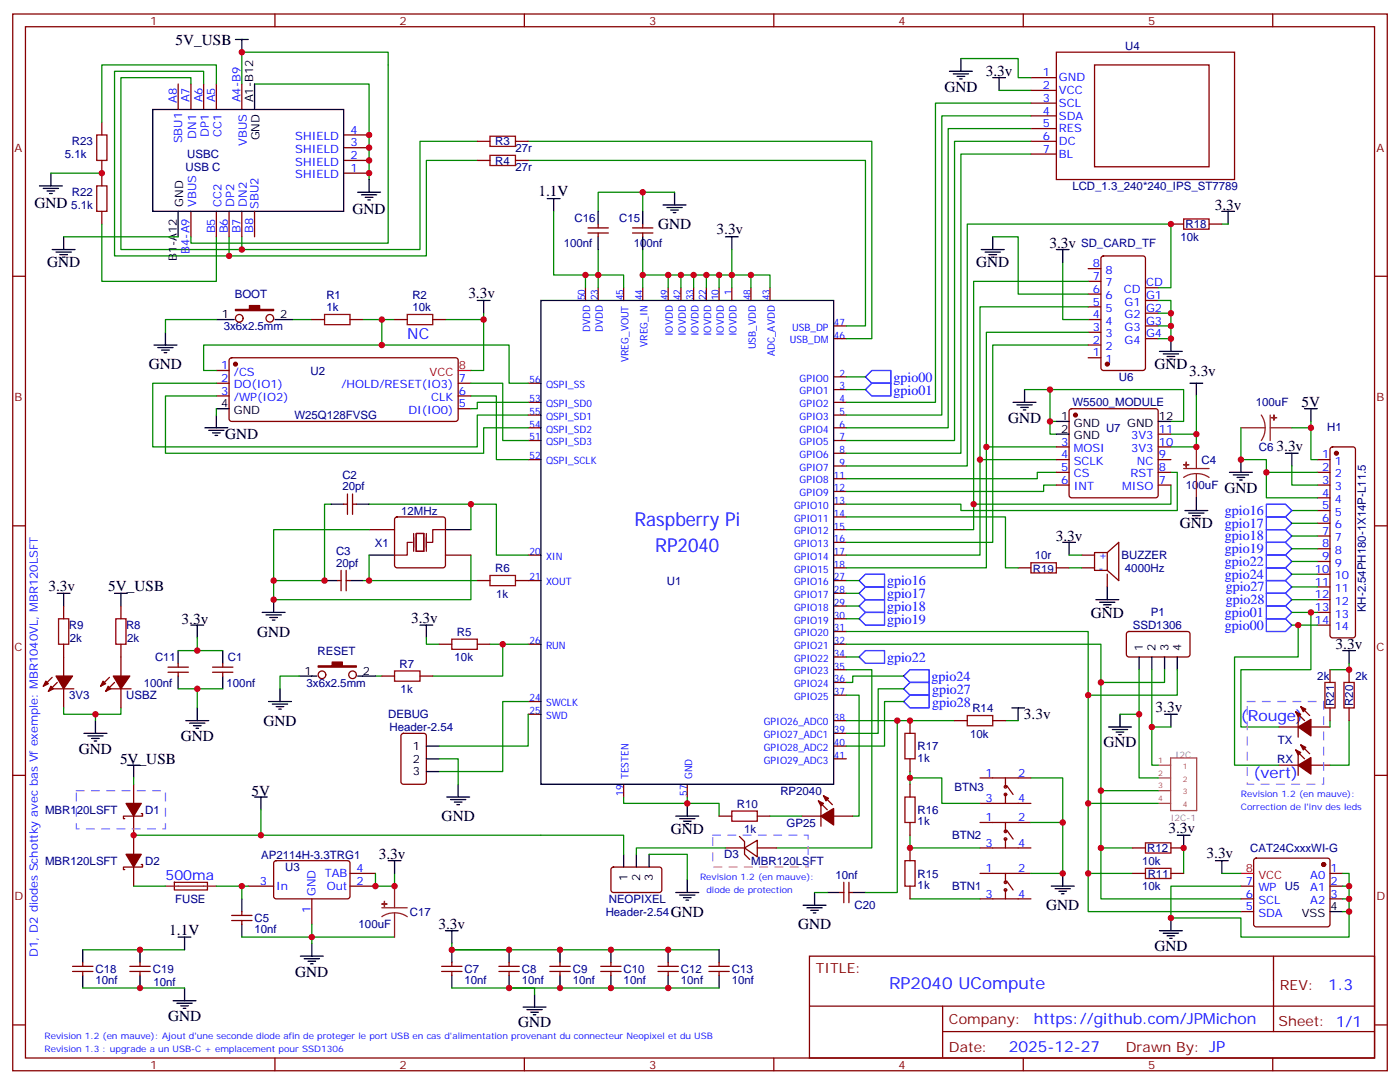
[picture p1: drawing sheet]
<svg xmlns="http://www.w3.org/2000/svg" width="388mm" height="300mm" viewBox="0 0 388 300" stroke-linecap="round" stroke-linejoin="round" font-family="sans-serif">
<g fill="none" stroke="#870000" stroke-width=".35">
<path d="M3.5 3.9h381v292.8h-381zM7.1 7.4h373.9v285.8h-373.9zM76.2 3.9v3.5M145.3 3.9v3.5M214.5 3.9v3.5M283.6 3.9v3.5M292.8 14.5h49.4v35.2h-49.4zM303.4 18h31.7v28.2h-31.7zM352.8 3.9v3.5M28.2 33.9v3.5M49.4 23.3v7M52.9 23.3v7"/>
<path d="M56.4 23.3v7M60 23.3v7M67 23.3v7M95.2 37.4h7.1M132.3 39.2h3.5M142.9 39.2h3.5M285.8 21.5h7M285.8 25h7M285.8 28.6h7M285.8 32.1h7M285.8 35.6h7M285.8 39.2h7"/>
<path d="M28.2 44.4v7.1M28.2 58.6v3.5M52.9 58.6v7M60 58.6v7M63.5 58.6v7M67 58.6v7M70.6 58.6v7M95.2 48h7.1M95.2 44.4h7.1M95.2 40.9h7.1M132.3 44.4h3.5M142.9 44.4h3.5"/>
<path d="M285.8 42.7h7M3.5 76.6h3.6M162.3 79.7v3.6M163 64.6h5.6M163 63.1h5.6M165.8 62.1v1M165.8 64.6v1M165.8 79.7v3.6M172.9 79.7v3.6M175.3 64.6h5.7M175.3 63.1h5.7M178.2 62.1v1"/>
<path d="M178.2 64.6v1M178.2 79.7v3.6M185.2 79.7v3.6M188.7 79.7v3.6M192.3 79.7v3.6M195.8 79.7v3.6M199.3 79.7v3.6M202.8 79.7v3.6M208.1 79.7v3.6M213.4 79.7v3.6M301.6 74.4h3.6M301.6 78h3.6"/>
<path d="M305.4 71.1l.5-.2h10.9l.6 .4 .1 30.7-.5 .6-11.1 .1-.7-.5v-30.6zM317.5 79.7h3.5M324.6 62.1h3.5M335.1 62.1h3.6M381 76.6h3.5M63.7 99.3l.5-.2 62.4 .1 .4 .6-.1 16.5-.6 .5-62.4-.1-.4-.6v-16.3zM86.4 88.5h3.6M97 88.5h3.5M109.4 88.5h3.5M119.9 88.5h3.6M231.1 90.3h3.5M231.1 93.8h3.5"/>
<path d="M301.6 81.5h3.6M301.6 85h3.6M301.6 88.5h3.6M301.6 92.1h3.6M301.6 95.6h3.6M301.6 99.1h3.6M317.5 90.3h3.5M317.5 93.8h3.5M317.5 86.8h3.5M317.5 83.3h3.5M60 106.2h3.5M60 102.7h3.5"/>
<path d="M60 109.7h3.5M127 106.2h3.5M127 109.7h3.5M127 113.2h3.5M146.4 118.5h3.5M146.4 106.2h3.5M146.4 115h3.5M146.4 111.5h3.5M231.1 118.5h3.5M231.1 115h3.5M231.1 111.5h3.5M231.1 107.9h3.5"/>
<path d="M231.1 104.4h3.5M296.6 113.4l.4-.2h23.3l.5 .2 .2 .5v23.3l-.2 .5-.5 .2h-23.3l-.5-.2-.2-.5v-23.3zM95.2 139.7h1.1M96.3 136.9v5.6M97.7 139.7h1.1M97.7 136.9v5.6M146.4 122.1h3.5M146.4 127.4h3.5M231.1 129.1h3.5M231.1 125.6h3.5M231.1 122.1h3.5M231.1 139.7h3.5"/>
<path d="M231.1 136.2h3.5M231.1 132.6h3.5M292.8 127.4h3.5M292.8 123.8h3.5M292.8 130.9h3.5M292.8 134.4h3.5M321 127.4h3.6M321 123.8h3.6M321 130.9h3.6M321 134.4h3.6M321 120.3h3.6M365.1 127.4h3.6"/>
<path d="M365.1 130.9h3.6M365.1 134.4h3.6M365.1 137.9h3.6M368.9 124l.5-.2h5.6l.5 .2 .2 .5v51.5l-.2 .5-.5 .2h-5.6l-.5-.2-.2-.5v-51.5zM3.5 145.7h3.6M94.5 158v5.7M96 158v5.7M102.3 146.8h7.1M109.6 143.4l.5-.2h12.7l.5 .2 .2 .5v12.7l-.3 .5-.4 .2h-12.7l-.5-.2-.2-.5v-12.7zM123.5 153.8h7M146.4 153.8h3.5M231.1 153.8h3.5"/>
<path d="M231.1 157.3h3.5M231.1 150.3h3.5M231.1 146.8h3.5M231.1 143.2h3.5M282.2 157.3h3.6M292.8 157.3h3.5M299.9 153.8h3.5M299.9 157.3h3.5M306.9 153.1l3.2-2.8v10.6l-3.2-2.9M306.9 153.1v4.9M306.9 159.1v3.5M306.9 153.1h-3.5v4.9h3.5"/>
<path d="M365.1 141.5h3.6M365.1 145h3.6M365.1 148.5h3.6M365.1 152h3.6M365.1 155.6h3.6M365.1 159.1h3.6M381 145.7h3.5M17.6 167.9v3.6M17.6 178.5v8.8M33.5 167.9v3.6M33.5 178.5v8.8M93.5 160.9h1"/>
<path d="M96 160.9h1M121.7 178.5h3.5M132.3 178.5h3.5M132.3 160.9h3.5M142.9 160.9h7M146.4 178.5h3.5M231.1 178.5h3.5M231.1 175h3.5M231.1 171.5h3.5M231.1 167.9h3.5M231.1 164.4h3.5M231.1 160.9h3.5"/>
<path d="M312.4 175.2l.5-.2h16.5l.4 .7v5.9l-.7 .4h-16.5l-.4-.7v-5.6zM365.1 162.6h3.6M365.1 166.2h3.6M365.1 169.7h3.6M365.1 173.2h3.6M14.5 187.7l-2.5 2.4M14.8 190.9h5.7M15.9 189.1l-2.5 2.5M17.6 190.9v5.2M30.3 187.7l-2.4 2.4M30.7 190.9h5.6M31.7 189.1l-2.4 2.5"/>
<path d="M33.5 190.9v5.2M46.6 184.9h5.6M46.6 186.3h5.6M49.4 183.8v1.1M49.4 186.3v1M58.9 184.9h5.7M58.9 186.3h5.7M61.7 183.8v1.1M61.7 186.3v1M105.8 187.3h3.6M116.4 187.3h3.5M146.4 197.9h3.5"/>
<path d="M146.4 194.4h3.5M231.1 199.7h3.5M231.1 192.6h3.5M231.1 189.1h3.5M231.1 185.6h3.5M231.1 182h3.5M252.2 199.7v3.5M264.6 199.7h3.5M275.2 199.7h3.5M359.1 197.2l2.5 2.5M359.8 198.6v5.7M360.5 195.8l2.5 2.5"/>
<path d="M368.7 185.6v3.5M368.7 196.1v3.6M373.9 185.6v3.5M373.9 196.1v3.6M3.5 214.8h3.6M37 217.3v5.3M111.4 203.4l.4-.2h5.7l.6 .4 .1 13-.5 .7h-5.9l-.6-.5-.1-12.9zM172.9 217.3v3.5M190.5 217.3v3.5M231.1 210.3h3.5M231.1 206.7h3.5M231.1 203.2h3.5"/>
<path d="M252.2 210.3v3.5M252.2 217.3v3.5M271.6 215.5h14.2M278.7 215.5v2.5M279 217.7l1.8 2.4M354.5 201.4h5.3M354.5 212h5.3M359.1 207.8l2.5 2.5M359.8 209.2v5.6M360.5 206.4l2.5 2.4M363.4 201.4h5.3M363.4 212h5.3"/>
<path d="M381 214.8h3.5M37 226.1v10.6M39.2 225.4h.3v.7h-5.3v.7h.4M39.2 239.5h.3v.7h-5.3v.7h.4M76.1 238.7l.5-.2h20l.4 .7-.1 9.4-.6 .5-20-.1-.5-.6v-9.2zM199.3 226.1h3.5M201.1 235h5.3M205 231.8l1.4 1.4v3.5l1.4 1.4M206.4 235l3.5-2.2v4.6zM209.9 235h5.3M209.9 226.1h3.5M222.2 226.1h5.3"/>
<path d="M226.8 221.9l2.5 2.5M227.5 223.3v5.7M228.2 220.5l2.5 2.5M231.1 226.1h5.3M252.2 227.9v3.5M252.2 235v3.5M271.6 227.9h14.2M271.6 235h14.2M271.6 222.6h14.2M278.7 220.1v2.5M278.7 227.9v2.5M278.7 232.5v2.5"/>
<path d="M279 230l1.8 2.5M314 235h3.5M324.6 235h3.5M347.7 238l.5-.2h19.7l.5 .2 .3 .5v17.6l-.3 .5-.5 .2h-19.7l-.5-.2-.2-.5v-17.6zM37 240.2v5.3M48.3 244.5h9.2v2.1h-9.1zM64.2 255.1h5.6M64.2 253.6h5.6M67 252.6v1M67 255.1v1M68.8 245.5h7M86.4 249.1v7"/>
<path d="M97 245.5h7.1M97 242h7.1M169.6 240.4l.4-.2 13 .1 .4 .6v6l-.7 .4-12.9-.1-.5-.6v-5.7zM232.8 247.3h1.1M233.9 244.5v5.6M235.3 244.5v5.6M235.3 247.3h1.1M252.2 245.5v3.6M271.6 242h14.2M271.6 249.1h14.2M278.7 242v2.5M278.7 246.6v2.5"/>
<path d="M279 244.1l1.8 2.5M314 242h3.5M324.6 242h3.5M344 245.5h3.5M344 249.1h3.5M344 252.6h3.5M368.7 245.5h3.5M368.7 242h3.5M368.7 249.1h3.5M20.1 269.2h5.7M20.1 267.8h5.7M22.9 266.7v1.1"/>
<path d="M22.9 269.2v1M36 269.2h5.6M36 267.8h5.6M38.8 266.7v1.1M38.8 269.2v1M122.4 269.2h5.7M122.4 267.8h5.7M125.2 266.7v1.1M125.2 269.2v1M138.3 269.2h5.6M138.3 267.8h5.6M141.1 266.7v1.1"/>
<path d="M141.1 269.2v1M152.4 269.2h5.6M152.4 267.8h5.6M155.2 266.7v1.1M155.2 269.2v1M166.5 269.2h5.7M166.5 267.8h5.7M169.3 266.7v1.1M169.3 269.2v1M182.4 269.2h5.6M182.4 267.8h5.6M185.2 266.7v1.1"/>
<path d="M185.2 269.2v1M196.5 269.2h5.6M196.5 267.8h5.6M199.3 266.7v1.1M199.3 269.2v1M224.4 264.9h156.6v28.3h-156.6zM224.4 278.8h156.5M261.3 278.8v14.1M353 265v20.8M3.5 284h3.6M76.2 293.2v3.5M145.3 293.2v3.5"/>
<path d="M214.5 293.2v3.5M261.3 285.8h119.6M283.6 293.2v3.5M352.8 293.2v3.5M381 284h3.5"/>
<circle cx="66.3" cy="88.2" r="1.06"/>
<circle cx="74.8" cy="88.2" r="1.06"/>
<circle cx="89.3" cy="187" r="1.06"/>
<circle cx="97.7" cy="187" r="1.06"/>
<circle cx="278.7" cy="218" r=".35"/>
<circle cx="278.7" cy="220.1" r=".35"/>
<circle cx="278.7" cy="232.5" r=".35"/>
<circle cx="278.7" cy="230.4" r=".35"/>
<circle cx="278.7" cy="244.5" r=".35"/>
<circle cx="278.7" cy="246.6" r=".35"/>
</g>
<g fill="none" stroke="#000" stroke-width=".35">
<path d="M65.3 10.9h3.5M67 10.9v3.6M263.2 19.8h6.3M266.3 16.2v3.6M42.3 30.3h52.9v28.3h-52.9zM70.6 23.3v7M264.2 20.5h4.3M265.3 21.2h2.1M266 21.9h.7M275.2 21.5h3.5M276.9 21.5v3.5M10.9 51.5h6.4"/>
<path d="M12 52.2h4.2M13.1 52.9h2.1M13.8 53.6h.7M14.1 48v3.5M49.4 58.6v7M99.1 53.3h6.4M100.2 54h4.2M101.2 54.7h2.2M102 55.4h.7M102.3 49.7v3.6M151.7 55h3.5M153.5 55v3.6"/>
<path d="M165.8 58.6v3.5M178.2 58.6v3.5M183.8 56.8h6.3M184.9 57.5h4.2M185.9 58.2h2.1M186.6 58.9h.7M187 53.3v3.5M338.7 58.6h3.5M340.4 58.6v3.5M14.5 69.1h6.3M15.5 69.8h4.3M16.6 70.6h2.1"/>
<path d="M17.3 71.3h.7M17.6 65.6v3.5M165.8 65.6v3.5M178.2 65.6v3.5M201.1 65.6h3.5M202.8 65.6v3.5M272 69.1h6.3M273 69.8h4.3M274.1 70.6h2.1M274.8 71.3h.7M275.2 65.6v3.5M292.8 69.1h3.5"/>
<path d="M294.6 69.1v3.6M42.7 95.6h6.3M43.7 96.3h4.3M44.8 97h2.1M45.5 97.7h.7M45.9 92.1v3.5M60 88.5h4.9M76.2 88.5h4.9M132.3 83.3h3.5M134.1 83.3v3.5M149.9 83.3h81.2v134h-81.2zM321.4 97.4h6.3"/>
<path d="M322.4 98.1h4.3M323.5 98.8h2.1M324.2 99.5h.7M324.6 93.8v3.6M56.8 118.5h6.3M57.9 119.2h4.2M58.9 119.9h2.1M60 113.2h3.5M60 115v3.5M280.8 111.5h6.4M281.9 112.2h4.2M282.9 112.9h2.1"/>
<path d="M283.6 113.6h.7M284 107.9v3.6M292.8 116.8h3.5M321 116.8h3.6M329.8 106.2h3.6M331.6 106.2v3.5M361.6 113.2h3.5M363.4 113.2v3.6M59.6 120.7h.7M91.7 139.7h3.5M98.8 139.7h3.5M292.8 120.3h3.5"/>
<path d="M331.6 137.9v3.6M340.8 130.9h6.3M341.8 131.6h4.3M342.9 132.3h2.1M343.6 133h.7M344 127.4v3.5M356.3 125.6h3.5M358.1 125.6v3.5M102.3 153.8h7.1M123.5 146.8h7M294.6 150.3h3.5M296.3 150.3v3.5"/>
<path d="M328.4 141.5h6.4M329.5 142.2h4.2M330.6 142.9h2.1M331.3 143.6h.7M15.9 164.4h3.5M17.6 164.4v3.5M31.7 164.4h3.6M33.5 164.4v3.5M52.9 173.2h3.5M54.7 173.2v3.5M72.7 169.7h6.3M73.7 170.4h4.3"/>
<path d="M74.8 171.1h2.1M75.5 171.8h.7M75.8 166.2v3.5M90 160.9h3.5M97 160.9h3.5M116.4 173.2h3.5M118.2 173.2v3.5M303.7 166.2h6.4M304.8 166.9h4.2M305.9 167.6h2.1M306.6 168.3h.7M306.9 162.6v3.6"/>
<path d="M26.5 199.7v3.5M49.4 180.3v3.5M49.4 187.3v3.6M51.5 199.7h6.4M54.7 196.1v3.6M61.7 180.3v3.5M61.7 187.3v3.6M74.4 194.4h6.4M75.5 195.1h4.2M76.6 195.8h2.1M77.3 196.5h.7M77.6 190.9v3.5"/>
<path d="M82.9 187.3h4.9M99.1 187.3h5M280.5 196.1h3.5M282.2 196.1v3.6M310.4 197.9v3.5M315.7 182v3.6M319.3 182v3.6M322.8 197.9h3.5M322.8 182v3.6M324.6 197.9v3.5M326.3 182v3.6M372.2 180.3h3.5"/>
<path d="M373.9 180.3v3.5M23.3 203.2h6.3M24.3 203.9h4.3M25.4 204.6h2.1M26.1 205.3h.7M35.3 212h3.5M37 212v3.5M52.6 200.4h4.2M53.6 201.1h2.1M54.3 201.8h.7M118.2 213.8h3.5M118.2 206.7h3.5"/>
<path d="M118.2 210.3h3.5M127 217.3v3.5M307.3 201.4h6.3M308.3 202.1h4.3M309.4 202.8h2.1M310.1 203.6h.7M70.6 220.8h3.5M72.3 220.8v3.6M107.6 238.5h3.5M109.4 238.5v3.5M123.8 220.8h6.4M124.9 221.5h4.2"/>
<path d="M125.9 222.3h2.2M126.6 223h.8M172.9 236.7v3.5M176.4 236.7v3.5M179.9 236.7v3.5M187.3 226.1h6.4M188.4 226.8h4.2M189.4 227.5h2.2M190.1 228.2h.8M190.5 222.6v3.5M326.3 231.4h3.5M328.1 231.4v3.6"/>
<path d="M336.9 238.5h3.5M338.7 238.5v3.5M49.4 259.6h3.5M51.2 259.6v3.6M67 249.1v3.5M67 256.1v3.5M123.5 257.9h3.5M125.2 257.9v3.5M187.3 247.3h6.4M188.4 248h4.2M189.4 248.7h2.2M190.1 249.4h.8"/>
<path d="M190.5 243.8v3.5M222.6 250.8h6.4M223.7 251.5h4.2M224.7 252.2h2.1M225.4 252.9h.7M225.8 247.3v3.5M229.3 247.3h3.5M236.4 247.3h3.5M291.4 245.5h6.3M292.5 246.2h4.2M293.5 246.9h2.1M294.2 247.7h.7"/>
<path d="M294.6 242v3.5M321.4 257.9h6.3M322.4 258.6h4.3M323.5 259.3h2.1M324.2 260h.7M324.6 254.4v3.5M368.7 252.6h3.5M22.9 263.2v3.5M22.9 270.2v3.6M38.8 263.2v3.5M38.8 270.2v3.6M48 277.3h6.3"/>
<path d="M49 278h4.3M50.1 278.7h2.1M50.8 279.4h.7M51.2 273.8v3.5M83.3 264.9h6.3M84.3 265.6h4.2M85.4 266.3h2.1M86.1 267.1h.7M86.4 261.4v3.5M125.2 263.2v3.5M125.2 270.2v3.6M141.1 263.2v3.5"/>
<path d="M141.1 270.2v3.6M145 279h6.3M146 279.8h4.3M148.2 275.5v3.5M155.2 263.2v3.5M155.2 270.2v3.6M169.3 263.2v3.5M169.3 270.2v3.6M185.2 263.2v3.5M185.2 270.2v3.6M199.3 263.2v3.5M199.3 270.2v3.6"/>
<path d="M147.1 280.5h2.1M147.8 281.2h.7"/>
</g>
<g fill="#870000" stroke="#870000" stroke-width=".35">
<path d="M34.9 222.6h4.3l-2.2 3.5z"/>
<path d="M12.7 188.7l.7 .7-1.4 .7z"/>
<path d="M14.1 190.1l.7 .8-1.4 .7z"/>
<path d="M15.5 187.3h4.6l-2.5 3.6z"/>
<path d="M28.6 188.7l.7 .7-1.4 .7z"/>
<path d="M30 190.1l.7 .8-1.4 .7z"/>
<path d="M31.4 187.3h4.6l-2.5 3.6z"/>
<path d="M228.2 220.5l1.5 .7-.7 .7z"/>
<path d="M226.8 221.9l1.4 .7-.7 .7z"/>
<path d="M227.5 226.1l3.6-2.1v4.6z"/>
<path d="M88.2 184.5h3.9v-1.1h2.8v1.1h3.9v.4h-10.6z"/>
<path d="M65.3 85.7h3.8v-1h2.9v1h3.8v.4h-10.5z"/>
<path d="M360.5 195.8l1.4 .7-.7 .7z"/>
<path d="M359.1 197.2l1.4 .7-.7 .7z"/>
<path d="M359.8 201.4l3.6-2.1v4.6z"/>
<path d="M360.5 206.4l1.4 .7-.7 .7z"/>
<path d="M359.1 207.8l1.4 .7-.7 .7z"/>
<path d="M359.8 212l3.6-2.1v4.6z"/>
<path d="M34.9 236.7h4.3l-2.2 3.5z"/>
<circle cx="65.3" cy="100.9" r=".53"/>
<circle cx="366.9" cy="239.5" r=".53"/>
<circle cx="306.9" cy="100.9" r=".53"/>
<circle cx="298.1" cy="115" r=".53"/>
<circle cx="370.4" cy="125.6" r=".53"/>
</g>
<path d="M127 102.7h3.5M344 242h3.5" fill="none" stroke="#f00" stroke-width=".35"/>
<g fill="none" stroke="#008700" stroke-width=".35">
<path d="M266.3 16.2h15.9v5.3h3.6M52.9 23.3v-1.8h-19.4v47.6h33.5v-3.5M56.4 23.3v-3.5h-24.7v51.1h31.8v-5.3M60 23.3v-5.3h-31.8v15.9M67 23.3v-8.8h40.6v52.9h-54.7v-1.8M70.6 23.3h31.7v26.4M132.3 39.2h-15.9v29.9h-49.4M146.4 39.2h95.3v54.6h-7.1M276.9 25h8.9M285.8 28.6h-26.5v82.9h-24.7M285.8 32.1h-24.7v82.9h-26.5M285.8 35.6h-23v82.9h-28.2"/>
<path d="M285.8 39.2h-21.2v82.9h-30M14.1 48h14.1M132.3 44.4h-14.1v26.5h-54.7M146.4 44.4h93.5v45.9h-5.3M153.5 58.6v17.6h8.8M165.8 58.6v-5.3h12.4v5.3M178.2 53.3h8.8M285.8 42.7h-19.5v82.9h-31.7M17.6 65.6h31.8M28.2 62.1v15.9h31.8v-12.4M165.8 79.7v-3.5h7.1v3.5M165.8 69.1v7.1h-3.5v3.5"/>
<path d="M178.2 69.1v7.1M185.2 79.7v-3.5h3.5v3.5M185.2 76.2h-7v3.5M188.7 76.2h3.6v3.5M192.3 76.2h3.5v3.5M195.8 76.2h3.5v3.5M199.3 76.2h3.5v3.5M202.8 69.1v7.1h5.3v3.5M208.1 76.2h5.3v3.5M275.2 65.6h7v15.9h19.4M294.6 72.7v15.8h7M301.6 78h-31.7v68.8h-35.3"/>
<path d="M321 79.7h3.6v-17.6h-56.5v67h-33.5M338.7 62.1h1.7M60 88.5h-14.1v3.6M81.1 88.5h5.3M100.5 88.5h8.9M105.8 88.5v7.1M134.1 88.5v14.2h-3.6M134.1 86.8v1.7h-10.6M301.6 85h-30v68.8h-37M301.6 92.1h-28.2v65.2h-38.8M301.6 95.6h-26.4v54.7h-40.6M321 83.3h3.6v3.5h-3.6"/>
<path d="M324.6 90.3v3.5h-3.6M324.6 86.8v3.5h-3.6M60 106.2h-17.7v17.6h90v-8.8h14.1M60 102.7h-3.6v-7.1h84.7v10.6h5.3M60 109.7h-14.1v15.9h88.2v-7.1h12.3M60 113.2v1.8M130.5 106.2h8.8v15.9h7.1M130.5 109.7h7.1v17.7h8.8M146.4 111.5h-14.1v1.7h-1.8M234.6 104.4h5.3M234.6 107.9h5.3M284 107.9h7v8.9"/>
<path d="M291 107.9h37.1v8.9h-3.5M292.8 116.8h-1.8v3.5h1.8M331.6 109.7v10.6M344 118.5v8.9h7v3.5h14.1M358.1 118.5h5.3M363.4 116.8v10.6h1.7M91.7 139.7h-1.7v21.2h-14.2v5.3h54.7v-12.4M102.3 139.7h35.3v14.1h8.8M130.5 139.7v7.1M271.6 127.4h21.2M273.4 123.8h19.4M292.8 130.9h-5.3v1.7h-52.9"/>
<path d="M292.8 134.4h-3.5v1.8h-54.7M324.6 120.3h7v3.5h-7M324.6 134.4v5.3h-54.7M324.6 130.9h1.7v10.6h-60v-1.8h-31.7M351 130.9v7h14.1M358.1 129.1v5.3h7M102.3 146.8h-26.5v14.1M102.3 153.8v7.1M234.6 143.2h44.1v14.1h3.5M296.3 157.3h3.6M296.3 153.8h3.6M358.1 141.5h7"/>
<path d="M358.1 145h7M358.1 148.5h7M358.1 152h7M358.1 155.6h7M358.1 159.1h7M54.7 176.7v3.6h7M100.5 160.9h31.8M118.2 176.7v1.8h3.5M135.8 178.5h10.6M139.3 178.5v8.8h-19.4M234.6 175h67v47.6M234.6 178.5h70.6v40.6"/>
<path d="M234.6 160.9h3.5M234.6 164.4h3.5M234.6 167.9h3.5M234.6 171.5h3.5M358.1 162.6h7M358.1 166.2h7M358.1 169.7h7M358.1 173.2h7M359.8 173.2v8.8h-17.6v30h12.3M363.4 169.7v15.9h-19.4v15.8h10.5M17.6 196.1v1.8h15.9v-1.8M26.5 197.9v1.8"/>
<path d="M49.4 180.3h5.3M49.4 190.9h5.3M61.7 190.9h-7v5.2M82.9 187.3h-5.3v3.6M104.1 187.3h1.7M146.4 197.9v8.8h-24.7M146.4 194.4h-7.1v19.4h-17.6M234.6 192.6h3.5v33.5h-1.7M234.6 185.6h7.1v49.4h-26.5M234.6 199.7h30M234.6 182h3.5M248.7 199.7v47.6h-8.8"/>
<path d="M250.5 187.3h-14.1v1.8h-1.8M250.5 190.9h-7.1v12.3h-8.8M250.5 194.4h-5.3v12.3h-10.6M278.7 199.7h3.5M310.4 197.9h5.3v17.6h5.3M315.7 185.6v12.3M319.3 185.6v26.4h1.7M322.8 185.6v3.5h-17.6M326.3 185.6v7h-24.7M368.7 199.7v1.7M373.9 183.8v1.8h-5.2M373.9 199.7v12.3h-5.2"/>
<path d="M37 215.5v1.8M121.7 210.3h5.3v7M252.2 213.8v1.7h8.9v7.1h10.5M252.2 215.5v1.8M285.8 215.5h8.8v12.4M319.3 201.4h5.3M321 219.1h-15.8v30h38.8M37 231.4h135.9v5.3M72.3 224.4v7M172.9 220.8v1.8h17.6v-1.8M179.9 236.7h10.6v7.1M190.5 222.6h8.8v3.5"/>
<path d="M201.1 235h-24.7v1.7M213.4 226.1h8.8M252.2 231.4v3.6h19.4M285.8 227.9h8.8v14.1h-8.8M305.2 235h8.8M321 222.6h-19.4v30h42.4M328.1 235v7M37 245.5h8.9M60 245.5h8.8M67 245.5v3.6M86.4 256.1v3.5h-19.4M104.1 242v3.5h5.3v-3.5"/>
<path d="M109.4 259.6h-23v1.8M225.8 247.3h3.5M252.2 249.1h19.4M301.6 242h12.4M338.7 242h5.3M344 245.5h-19.4v8.9h19.4v5.2h29.9v-7h-1.7M372.2 242h1.7v3.5h-1.7M372.2 249.1h1.7M373.9 245.5v7.1M22.9 273.8h28.3M22.9 263.2h28.3M125.2 261.4v1.8h15.9"/>
<path d="M125.2 263.2h74.1M125.2 273.8h74.1M141.1 273.8h7.1v1.7"/>
</g>
<g fill="none" stroke="#8c2424" stroke-width=".35">
<path d="M344 118.5h6.7M349.6 115l.8 1.7 .3 1.8M350.7 118.5l-.3 1.9-.8 1.7M352.1 118.5h6M352.1 115v7.1M328.1 129.8h7M331.6 131.2l1.9 .3 1.6 .8M331.6 131.2l-1.8 .3-1.7 .8M331.6 123.8v6M331.6 131.2v6.7M45.9 245.5h14.1M105.8 251.5h7.1"/>
<path d="M109.4 252.9l1.8 .3 1.7 .8M109.4 252.9l-1.9 .3-1.7 .8M109.4 245.5v6M109.4 252.9v6.7"/>
</g>
<path d="M321 212h3.5M321 215.5h3.5M321 219.1h3.5M324.5 210h7.2v14.6h-7.2zM321 222.6h3.5" fill="none" stroke="#a64a4a" stroke-width=".35"/>
<g fill="#8c2424" stroke="#8c2424" stroke-width=".35">
<path d="M105.8 250.5h1.4z"/>
<path d="M106.5 249.8l.1 1.4z"/>
<path d="M328.1 128.8h1.4z"/>
<path d="M328.8 128.1v1.4z"/>
<path d="M353.1 115v1.4z"/>
<path d="M352.4 115.7h1.4z"/>
</g>
<path d="M114.3 150.3h-1.4v3.5h-3.5M114.7 147.8v5M115.4 147.8h2.1v5h-2.1zM118.2 147.8v5M123.5 146.8h-3.6v3.5h-1.7" fill="none" stroke="#870012" stroke-width=".35"/>
<path d="M345.7 194.4h21.2v22.9h-21.2zM21.2 219.1h24.7v10.6h-24.7zM197.6 231.4h26.4v8.8h-26.4z" fill="none" stroke="#f0f" stroke-width=".35" stroke-dasharray="2.1 2.1"/>
<g fill="none" stroke="#a10000" stroke-width=".35">
<path d="M26.8 37.4h2.8v7h-2.8zM135.8 37.7h7.1v2.9h-7.1zM26.8 51.5h2.8v7.1h-2.8zM135.8 43h7.1v2.9h-7.1zM328.1 60.7h7v2.8h-7zM90 87.1h7v2.9h-7zM112.9 87.1h7v2.9h-7zM135.8 159.5h7.1v2.8h-7.1zM285.8 155.9h7v2.9h-7zM16.2 171.5h2.8v7h-2.8zM32.1 171.5h2.8v7h-2.8zM125.2 177.1h7.1v2.8h-7.1z"/>
<path d="M109.4 185.9h7v2.8h-7zM268.1 198.3h7.1v2.8h-7.1zM367.2 189.1h2.9v7h-2.9zM372.5 189.1h2.9v7h-2.9zM250.8 203.2h2.8v7.1h-2.8zM202.8 224.7h7.1v2.8h-7.1zM250.8 238.5h2.8v7h-2.8zM250.8 220.8h2.8v7.1h-2.8zM317.5 233.5h7.1v2.9h-7.1zM317.5 240.6h7.1v2.8h-7.1z"/>
</g>
<g fill="none" stroke="#00f" stroke-width=".35">
<path d="M239.9 104.4l1.8-1.7h5.2v3.5h-5.2zM239.9 107.9l1.8-1.7h5.2v3.5h-5.2zM351 139.7h5.3l1.8 1.8-1.8 1.7h-5.3zM351 143.2h5.3l1.8 1.8-1.8 1.8h-5.3zM351 146.8h5.3l1.8 1.7-1.8 1.8h-5.3zM351 150.3h5.3l1.8 1.7-1.8 1.8h-5.3zM351 153.8h5.3l1.8 1.8-1.8 1.7h-5.3zM351 157.3h5.3l1.8 1.8-1.8 1.8h-5.3zM238.1 160.9l1.8-1.8h5.3v3.5h-5.3zM238.1 164.4l1.8-1.8h5.3v3.6h-5.3zM238.1 167.9l1.8-1.7h5.3v3.5h-5.3zM238.1 171.5l1.8-1.8h5.3v3.5h-5.3z"/>
<path d="M351 160.9h5.3l1.8 1.7-1.8 1.8h-5.3zM351 164.4h5.3l1.8 1.8-1.8 1.7h-5.3zM351 167.9h5.3l1.8 1.8-1.8 1.8h-5.3zM351 171.5h5.3l1.8 1.7-1.8 1.8h-5.3zM238.1 182l1.8-1.7h5.3v3.5h-5.3zM250.5 187.3l1.7-1.7h5.3v3.5h-5.3zM250.5 190.9l1.7-1.8h5.3v3.5h-5.3zM250.5 194.4l1.7-1.8h5.3v3.5h-5.3z"/>
</g>
<g fill="#c00">
<circle cx="188.7" cy="76.2" r=".88"/>
<circle cx="192.3" cy="76.2" r=".88"/>
<circle cx="195.8" cy="76.2" r=".88"/>
<circle cx="199.3" cy="76.2" r=".88"/>
<circle cx="202.8" cy="76.2" r=".88"/>
<circle cx="185.2" cy="76.2" r=".88"/>
<circle cx="165.8" cy="76.2" r=".88"/>
<circle cx="178.2" cy="76.2" r=".88"/>
<circle cx="178.2" cy="53.3" r=".88"/>
<circle cx="139.3" cy="178.5" r=".88"/>
<circle cx="26.5" cy="197.9" r=".88"/>
<circle cx="162.3" cy="76.2" r=".88"/>
<circle cx="208.1" cy="76.2" r=".88"/>
<circle cx="38.8" cy="263.2" r=".88"/>
<circle cx="294.6" cy="242" r=".88"/>
<circle cx="294.6" cy="227.9" r=".88"/>
<circle cx="252.2" cy="215.5" r=".88"/>
<circle cx="104.1" cy="245.5" r=".88"/>
<circle cx="109.4" cy="245.5" r=".88"/>
<circle cx="86.4" cy="259.6" r=".88"/>
<circle cx="67" cy="245.5" r=".88"/>
<circle cx="324.6" cy="254.4" r=".88"/>
<circle cx="373.9" cy="252.6" r=".88"/>
<circle cx="373.9" cy="249.1" r=".88"/>
<circle cx="130.5" cy="139.7" r=".88"/>
<circle cx="102.3" cy="160.9" r=".88"/>
<circle cx="75.8" cy="166.2" r=".88"/>
<circle cx="75.8" cy="160.9" r=".88"/>
<circle cx="141.1" cy="273.8" r=".88"/>
<circle cx="141.1" cy="263.2" r=".88"/>
<circle cx="155.2" cy="273.8" r=".88"/>
<circle cx="155.2" cy="263.2" r=".88"/>
<circle cx="169.3" cy="273.8" r=".88"/>
<circle cx="169.3" cy="263.2" r=".88"/>
<circle cx="185.2" cy="273.8" r=".88"/>
<circle cx="185.2" cy="263.2" r=".88"/>
<circle cx="134.1" cy="88.5" r=".88"/>
<circle cx="54.7" cy="180.3" r=".88"/>
<circle cx="54.7" cy="190.9" r=".88"/>
<circle cx="324.6" cy="90.3" r=".88"/>
<circle cx="324.6" cy="93.8" r=".88"/>
<circle cx="324.6" cy="86.8" r=".88"/>
<circle cx="125.2" cy="263.2" r=".88"/>
<circle cx="190.5" cy="222.6" r=".88"/>
<circle cx="248.7" cy="199.7" r=".88"/>
<circle cx="291" cy="116.8" r=".88"/>
<circle cx="291" cy="107.9" r=".88"/>
<circle cx="331.6" cy="120.3" r=".88"/>
<circle cx="273.4" cy="123.8" r=".88"/>
<circle cx="271.6" cy="127.4" r=".88"/>
<circle cx="269.9" cy="139.7" r=".88"/>
<circle cx="301.6" cy="222.6" r=".88"/>
<circle cx="37" cy="231.4" r=".88"/>
<circle cx="373.9" cy="245.5" r=".88"/>
<circle cx="102.3" cy="48" r=".88"/>
<circle cx="102.3" cy="44.4" r=".88"/>
<circle cx="102.3" cy="40.9" r=".88"/>
<circle cx="102.3" cy="37.4" r=".88"/>
<circle cx="38.8" cy="273.8" r=".88"/>
<circle cx="28.2" cy="48" r=".88"/>
<circle cx="72.3" cy="231.4" r=".88"/>
<circle cx="63.5" cy="70.9" r=".88"/>
<circle cx="252.2" cy="234.9" r=".88"/>
<circle cx="252.2" cy="199.7" r=".88"/>
<circle cx="328.1" cy="234.9" r=".88"/>
<circle cx="373.9" cy="185.6" r=".88"/>
<circle cx="324.6" cy="62.1" r=".88"/>
<circle cx="90" cy="160.9" r=".88"/>
<circle cx="105.8" cy="95.6" r=".88"/>
<circle cx="105.8" cy="88.5" r=".88"/>
<circle cx="67" cy="14.5" r=".88"/>
<circle cx="351" cy="130.9" r=".88"/>
<circle cx="363.4" cy="118.5" r=".88"/>
<circle cx="344" cy="127.4" r=".88"/>
<circle cx="363.4" cy="169.7" r=".88"/>
<circle cx="359.8" cy="173.2" r=".88"/>
<circle cx="301.6" cy="242" r=".88"/>
<circle cx="305.2" cy="234.9" r=".88"/>
<circle cx="305.2" cy="219.1" r=".88"/>
<circle cx="315.7" cy="197.9" r=".88"/>
<circle cx="319.3" cy="201.4" r=".88"/>
<circle cx="305.2" cy="189.1" r=".88"/>
<circle cx="301.6" cy="192.6" r=".88"/>
<circle cx="331.6" cy="123.8" r=".88"/>
<circle cx="67" cy="69.1" r=".88"/>
</g>
<g font-size="5.3" fill="#00f">
<text x="175.9" y="145.9">Raspberry Pi</text>
<text x="181.6" y="152.9">RP2040</text>
</g>
<text font-size="4.6" fill="#00f" x="246.5" y="274">RP2040 UCompute</text>
<g font-size="4.2">
<text x="48.7" y="12.4">5V_USB</text>
<text x="273.2" y="21.2">3.3v</text>
<text x="261.8" y="25.4">GND</text>
<text x="9.5" y="57.5">GND</text>
<text x="97.7" y="59.3">GND</text>
<text x="149.2" y="54.3">1.1V</text>
<text x="336.7" y="58.2">3.3v</text>
<text x="182.4" y="63.5">GND</text>
<text x="198.6" y="64.9">3.3v</text>
<text x="290.9" y="68.8">3.3v</text>
<text x="13.1" y="74.1">GND</text>
<text x="270.6" y="74.1">GND</text>
<text x="129.8" y="82.5">3.3v</text>
<text x="41.3" y="102.3">GND</text>
<text x="320" y="102.3">GND</text>
<text x="329.6" y="104.1">3.3v</text>
<text x="360.8" y="112.9">5V</text>
<text x="279.4" y="117.1">GND</text>
<text x="62.4" y="121.7">GND</text>
<text x="353.8" y="124.9">3.3v</text>
<text x="339.4" y="136.5">GND</text>
<text x="292.6" y="149.9">3.3v</text>
<text x="327" y="146.4">GND</text>
<text x="13.4" y="163.7">3.3v</text>
<text x="30" y="163.7">5V_USB</text>
<text x="50.3" y="172.9">3.3v</text>
<text x="113.9" y="172.5">3.3v</text>
<text x="302.3" y="171.1">GND</text>
<text x="71.3" y="176.4">GND</text>
<text x="370.2" y="179.9">3.3v</text>
<text x="320.3" y="197.2">3.3v</text>
<text x="73" y="201.1">GND</text>
<text x="283.8" y="199.3">3.3v</text>
<text x="21.9" y="208.8">GND</text>
<text x="50.1" y="205.3">GND</text>
<text x="305.9" y="207.1">GND</text>
<text x="33.3" y="211.7">5V_USB</text>
<text x="69.7" y="220.5">5V</text>
<text x="122.4" y="227.5">GND</text>
<text x="185.9" y="231.1">GND</text>
<text x="323.8" y="230.7">3.3v</text>
<text x="105" y="238.1">3.3v</text>
<text x="334.4" y="237.8">3.3v</text>
<text x="121.5" y="257.5">3.3v</text>
<text x="185.9" y="254">GND</text>
<text x="221.2" y="257.5">GND</text>
<text x="290" y="252.2">GND</text>
<text x="46.9" y="258.9">1.1V</text>
<text x="320" y="263.5">GND</text>
<text x="81.8" y="270.6">GND</text>
<text x="46.6" y="282.9">GND</text>
<text x="143.6" y="284.7">GND</text>
</g>
<g font-size="4.2" fill="#00f">
<text x="112.9" y="93.8">NC</text>
<text x="344" y="199.7">(Rouge)</text>
<text x="347.5" y="215.5">(vert)</text>
<text x="368.2" y="274.2">1.3</text>
<text x="286.5" y="283.8">https://github.com/JPMichon</text>
<text x="279.6" y="291.6">2025-12-27</text>
</g>
<g font-size="3.9" fill="#00f">
<text x="247.6" y="105.8">gpio00</text>
<text x="247.6" y="109.3">gpio01</text>
<text x="339.5" y="142.7">gpio16</text>
<text x="339.5" y="146.2">gpio17</text>
<text x="339.5" y="149.7">gpio18</text>
<text x="339.5" y="153.3">gpio19</text>
<text x="339.5" y="156.8">gpio22</text>
<text x="339.5" y="160.3">gpio24</text>
<text x="245.9" y="162.2">gpio16</text>
<text x="245.9" y="165.8">gpio17</text>
<text x="339.7" y="163.7">gpio27</text>
<text x="339.7" y="167.3">gpio28</text>
<text x="245.9" y="169.3">gpio18</text>
<text x="245.9" y="172.8">gpio19</text>
<text x="339.5" y="170.9">gpio01</text>
<text x="339.5" y="174.4">gpio00</text>
<text x="245.9" y="183.3">gpio22</text>
<text x="258.2" y="188.6">gpio24</text>
<text x="258.3" y="192.3">gpio27</text>
<text x="258.3" y="195.9">gpio28</text>
<text x="45.9" y="243.8">500ma</text>
</g>
<g font-size="3.9" fill="#800">
<text x="226.1" y="269.5">TITLE:</text>
<text x="354.8" y="274.2">REV:</text>
<text x="263" y="283.7">Company:</text>
<text x="354.4" y="284.3">Sheet: 1/1</text>
<text x="263" y="291.4">Date:</text>
<text x="312.1" y="291.5">Drawn By: JP</text>
</g>
<g font-size="3.2" fill="#800">
<text x="41.6" y="6.9">1</text>
<text x="110.8" y="6.9">2</text>
<text x="179.9" y="6.9">3</text>
<text x="249.1" y="6.9">4</text>
<text x="318.2" y="6.9">5</text>
<text x="4.1" y="42">A</text>
<text x="381.5" y="42">A</text>
<text x="4.1" y="111.1">B</text>
<text x="381.5" y="111.1">B</text>
<text x="4.1" y="180.3">C</text>
<text x="381.5" y="180.3">C</text>
<text x="4.1" y="249.4">D</text>
<text x="381.5" y="249.4">D</text>
<text x="41.6" y="296.2">1</text>
<text x="110.8" y="296.2">2</text>
<text x="179.9" y="296.2">3</text>
<text x="249.1" y="296.2">4</text>
<text x="318.2" y="296.2">5</text>
</g>
<g font-size="3.2" fill="#000080">
<text x="311.9" y="13.8">U4</text>
<text x="19.9" y="40.3">R23</text>
<text x="137.2" y="40.3">R3</text>
<text x="18" y="43.8">5.1k</text>
<text x="51.4" y="47.3">USB C</text>
<text x="51.9" y="43.8">USBC</text>
<text x="137.2" y="45.6">R4</text>
<text x="142.9" y="42.1">27r</text>
<text x="142.9" y="47.4">27r</text>
<text x="297.2" y="52.6">LCD_1.3_240*240_IPS_ST7789</text>
<text x="19.8" y="57.9">5.1k</text>
<text x="19.9" y="54.4">R22</text>
<text x="159.3" y="61.4">C16</text>
<text x="171.6" y="61.4">C15</text>
<text x="328.6" y="63.2">R18</text>
<text x="156.3" y="68.5">100nf</text>
<text x="175.7" y="68.5">100nf</text>
<text x="299.6" y="68.5">SD_CARD_TF</text>
<text x="327.2" y="66.8">10k</text>
<text x="65.1" y="82.6">BOOT</text>
<text x="90.5" y="82.9">R1</text>
<text x="114.3" y="82.9">R2</text>
<text x="90.5" y="86.1">1k</text>
<text x="114.3" y="86.1">10k</text>
<text x="62" y="91.4">3x6x2.5mm</text>
<text x="86.1" y="103.8">U2</text>
<text x="310.1" y="105.5">U6</text>
<text x="297.3" y="112.6">W5500_MODULE</text>
<text x="348.1" y="112.6">100uF</text>
<text x="81.6" y="116.1">W25Q128FVSG</text>
<text x="306.6" y="119.7">U7</text>
<text x="367.9" y="119.5">H1</text>
<text x="348.9" y="125">C6</text>
<text x="333" y="128.5">C4</text>
<text x="94.9" y="135.8">20pf</text>
<text x="94.9" y="132.7">C2</text>
<text x="328.7" y="135.6">100uF</text>
<text x="111.2" y="142.6">12MHz</text>
<text x="93.1" y="153.8">C3</text>
<text x="103.9" y="151.5">X1</text>
<text x="286.8" y="154.9">10r</text>
<text x="310.9" y="154.9">BUZZER</text>
<text x="93.1" y="157">20pf</text>
<text x="137.2" y="158.5">R6</text>
<text x="184.9" y="162">U1</text>
<text x="286.3" y="158.8">R19</text>
<text x="311.8" y="158.5">4000Hz</text>
<text x="137.5" y="165.6">1k</text>
<text x="319" y="170.7">P1</text>
<text x="378.6" y="169.6" transform="rotate(-90 378.6 169.6)">KH-2.54PH180-1X14P-L11.5</text>
<text x="19.1" y="174.4">R9</text>
<text x="19.3" y="177.9">2k</text>
<text x="34.9" y="174.4">R8</text>
<text x="35.2" y="177.9">2k</text>
<text x="126.7" y="176.2">R5</text>
<text x="314" y="174.3">SSD1306</text>
<text x="43" y="183.2">C11</text>
<text x="63.2" y="183.2">C1</text>
<text x="88" y="181.4">RESET</text>
<text x="110.8" y="185">R7</text>
<text x="126" y="183.2">10k</text>
<text x="39.9" y="190.2">100nf</text>
<text x="62.8" y="190.2">100nf</text>
<text x="85" y="190.2">3x6x2.5mm</text>
<text x="365.1" y="188.5">2k</text>
<text x="375.7" y="188.5">2k</text>
<text x="19.1" y="193.8">3V3</text>
<text x="35" y="193.8">USBZ</text>
<text x="111.1" y="192">1k</text>
<text x="269.5" y="197.3">R14</text>
<text x="369.8" y="195.6" transform="rotate(-90 369.8 195.6)">R21</text>
<text x="375.1" y="195.6" transform="rotate(-90 375.1 195.6)">R20</text>
<text x="107.6" y="199">DEBUG</text>
<text x="108" y="202.5">Header-2.54</text>
<text x="254.4" y="207.9">R17</text>
<text x="268.9" y="204.4">10k</text>
<text x="354.2" y="206.1">TX</text>
<text x="254.4" y="211">1k</text>
<text x="354" y="211.4">RX</text>
<text x="216.3" y="220.2">RP2040</text>
<text x="264.6" y="219.1">BTN3</text>
<text x="12.5" y="225.5">MBR120LSFT</text>
<text x="40.2" y="225.5">D1</text>
<text x="204.3" y="223.8">R10</text>
<text x="254.4" y="225.5">R16</text>
<text x="206.3" y="230.8">1k</text>
<text x="218" y="229.1">GP25</text>
<text x="254.4" y="228.7">1k</text>
<text x="263.9" y="232.6">BTN2</text>
<text x="12.5" y="239.6">MBR120LSFT</text>
<text x="40.2" y="239.6">D2</text>
<text x="72.4" y="237.9">AP2114H-3.3TRG1</text>
<text x="200.7" y="237.8">D3</text>
<text x="208.2" y="239.6">MBR120LSFT</text>
<text x="316.6" y="239.6">10k</text>
<text x="318" y="236.1">R12</text>
<text x="346.5" y="236.1">CAT24CxxxWI-G</text>
<text x="79" y="241.4">U3</text>
<text x="231.6" y="243.4">10nf</text>
<text x="254.4" y="243.2">R15</text>
<text x="318.1" y="243.2">R11</text>
<text x="48.5" y="250.2">FUSE</text>
<text x="168.7" y="250.2">NEOPIXEL</text>
<text x="236.9" y="252">C20</text>
<text x="254.4" y="246.3">1k</text>
<text x="263.9" y="246.7">BTN1</text>
<text x="316.6" y="246.7">10k</text>
<text x="70.6" y="255.5">C5</text>
<text x="99.4" y="257.2">100uF</text>
<text x="113.6" y="253.8">C17</text>
<text x="167.9" y="253.8">Header-2.54</text>
<text x="70.6" y="258.6">10nf</text>
<text x="26.5" y="269.6">C18</text>
<text x="42.3" y="269.6">C19</text>
<text x="128.8" y="269.6">C7</text>
<text x="144.6" y="269.6">C8</text>
<text x="158.8" y="269.6">C9</text>
<text x="172.9" y="269.6">C10</text>
<text x="188.7" y="269.6">C12</text>
<text x="202.9" y="269.6">C13</text>
<text x="26.5" y="272.8">10nf</text>
<text x="42.5" y="273.2">10nf</text>
<text x="128.8" y="272.8">10nf</text>
<text x="144.6" y="272.8">10nf</text>
<text x="158.7" y="272.8">10nf</text>
<text x="172.9" y="272.8">10nf</text>
<text x="188.7" y="272.8">10nf</text>
<text x="202.8" y="272.8">10nf</text>
</g>
<g font-size="3.2" fill="#00f">
<text x="289" y="21.2">1</text>
<text x="293.5" y="22.6">GND</text>
<text x="49" y="28.6" transform="rotate(-90 49 28.6)">A8</text>
<text x="52.6" y="28.4" transform="rotate(-90 52.6 28.4)">A7</text>
<text x="56.1" y="28.4" transform="rotate(-90 56.1 28.4)">A6</text>
<text x="59.6" y="28.4" transform="rotate(-90 59.6 28.4)">A5</text>
<text x="66.7" y="28.4" transform="rotate(-90 66.7 28.4)">A4-B9</text>
<text x="289" y="24.7">2</text>
<text x="289" y="28.2">3</text>
<text x="293.5" y="26.1">VCC</text>
<text x="293.5" y="29.6">SCL</text>
<text x="289" y="31.8">4</text>
<text x="289" y="35.3">5</text>
<text x="293.5" y="33.2">SDA</text>
<text x="50.4" y="39.7" transform="rotate(-90 50.4 39.7)">SBU1</text>
<text x="54.3" y="38.5" transform="rotate(-90 54.3 38.5)">DN1</text>
<text x="57.9" y="38" transform="rotate(-90 57.9 38)">DP1</text>
<text x="61.4" y="38.1" transform="rotate(-90 61.4 38.1)">CC1</text>
<text x="68.4" y="40.5" transform="rotate(-90 68.4 40.5)">VBUS</text>
<text x="81.8" y="38.8">SHIELD</text>
<text x="97.2" y="40.6">3</text>
<text x="97.2" y="37">4</text>
<text x="289" y="38.8">6</text>
<text x="293.5" y="36.7">RES</text>
<text x="293.5" y="40.2">DC</text>
<text x="81.8" y="45.9">SHIELD</text>
<text x="81.8" y="42.3">SHIELD</text>
<text x="97.2" y="47.6">1</text>
<text x="97.2" y="44.1">2</text>
<text x="289" y="42.3">7</text>
<text x="293.5" y="43.7">BL</text>
<text x="81.8" y="49.4">SHIELD</text>
<text x="54.3" y="57.3" transform="rotate(-90 54.3 57.3)">VBUS</text>
<text x="61.4" y="57.3" transform="rotate(-90 61.4 57.3)">CC2</text>
<text x="64.9" y="57.3" transform="rotate(-90 64.9 57.3)">DP2</text>
<text x="68.4" y="57.3" transform="rotate(-90 68.4 57.3)">DN2</text>
<text x="71.6" y="57.9" transform="rotate(-90 71.6 57.9)">SBU2</text>
<text x="59.6" y="64.7" transform="rotate(-90 59.6 64.7)">B5</text>
<text x="63.1" y="64.7" transform="rotate(-90 63.1 64.7)">B6</text>
<text x="66.7" y="64.7" transform="rotate(-90 66.7 64.7)">B7</text>
<text x="70.2" y="64.5" transform="rotate(-90 70.2 64.5)">B8</text>
<text x="52.6" y="70.3" transform="rotate(-90 52.6 70.3)">B4-A9</text>
<text x="303" y="74.1">8</text>
<text x="303" y="77.6">7</text>
<text x="306.5" y="75.8">8</text>
<text x="303" y="81.1">6</text>
<text x="306.5" y="79.4">7</text>
<text x="306.5" y="82.9">6</text>
<text x="311.5" y="81.1">CD</text>
<text x="317.7" y="82.9">G1</text>
<text x="317.7" y="79.4">CD</text>
<text x="303" y="84.7">5</text>
<text x="303" y="88.2">4</text>
<text x="306.5" y="86.4">5</text>
<text x="306.5" y="90">4</text>
<text x="311.7" y="88.2">G2</text>
<text x="311.7" y="84.7">G1</text>
<text x="317.7" y="90">G3</text>
<text x="317.7" y="86.4">G2</text>
<text x="303" y="91.7">3</text>
<text x="303" y="95.2">2</text>
<text x="306.5" y="93.5">3</text>
<text x="311.7" y="95.2">G4</text>
<text x="311.7" y="91.7">G3</text>
<text x="317.7" y="93.5">G4</text>
<text x="303" y="98.8">1</text>
<text x="306.5" y="97">2</text>
<text x="306.5" y="100.5">1</text>
<text x="61.3" y="102.3">1</text>
<text x="61.3" y="105.8">2</text>
<text x="64.8" y="104.1">/CS</text>
<text x="64.8" y="107.6">DO(IO1)</text>
<text x="94.6" y="107.6">/HOLD/RESET(IO3)</text>
<text x="127.2" y="105.8">7</text>
<text x="61.3" y="109.4">3</text>
<text x="64.8" y="111.1">/WP(IO2)</text>
<text x="119.5" y="111.1">CLK</text>
<text x="127.2" y="112.9">5</text>
<text x="127.2" y="109.4">6</text>
<text x="113.2" y="114.7">DI(IO0)</text>
<text x="321.2" y="119.9">11</text>
<text x="294.1" y="123.5">3</text>
<text x="297.6" y="125.2">MOSI</text>
<text x="313.5" y="125.2">3V3</text>
<text x="313.5" y="121.7">3V3</text>
<text x="321.2" y="123.5">10</text>
<text x="294.1" y="127">4</text>
<text x="294.1" y="130.5">5</text>
<text x="297.6" y="128.8">SCLK</text>
<text x="315.1" y="128.8">NC</text>
<text x="321.2" y="130.5">8</text>
<text x="321.2" y="127">9</text>
<text x="366.5" y="127">1</text>
<text x="366.5" y="130.5">2</text>
<text x="370" y="128.8">1</text>
<text x="294.1" y="134.1">6</text>
<text x="297.6" y="132.3">CS</text>
<text x="297.6" y="135.8">INT</text>
<text x="311" y="135.8">MISO</text>
<text x="313.4" y="132.3">RST</text>
<text x="321.2" y="134.1">7</text>
<text x="366.5" y="134.1">3</text>
<text x="366.5" y="137.6">4</text>
<text x="370" y="132.3">2</text>
<text x="370" y="135.8">3</text>
<text x="366.5" y="141.1">5</text>
<text x="370" y="139.3">4</text>
<text x="370" y="142.9">5</text>
<text x="366.5" y="144.6">6</text>
<text x="366.5" y="148.2">7</text>
<text x="370" y="146.4">6</text>
<text x="370" y="149.9">7</text>
<text x="304.4" y="154.9">+</text>
<text x="366.5" y="151.7">8</text>
<text x="366.5" y="155.2">9</text>
<text x="370" y="153.5">8</text>
<text x="304.4" y="158.4">-</text>
<text x="364.4" y="158.8">10</text>
<text x="370" y="157">9</text>
<text x="370" y="160.5">10</text>
<text x="364.4" y="162.3">11</text>
<text x="364.4" y="165.8">12</text>
<text x="370" y="164">11</text>
<text x="370" y="167.6">12</text>
<text x="364.4" y="169.3">13</text>
<text x="364.4" y="172.9">14</text>
<text x="370" y="171.1">13</text>
<text x="370" y="174.6">14</text>
<text x="273.1" y="215.2">1</text>
<text x="282.2" y="215.2">2</text>
<text x="273.1" y="227.5">1</text>
<text x="273.1" y="222.3">3</text>
<text x="282.2" y="227.5">2</text>
<text x="282.2" y="222.3">4</text>
<text x="273.1" y="234.6">3</text>
<text x="282.2" y="234.6">4</text>
<text x="72.1" y="245.2">3</text>
<text x="90" y="243.1">TAB</text>
<text x="98.8" y="245.2">2</text>
<text x="98.8" y="241.7">4</text>
<text x="273.1" y="241.7">1</text>
<text x="282.2" y="241.7">2</text>
<text x="345.3" y="245.2">7</text>
<text x="363.2" y="243.4">A0</text>
<text x="368.8" y="241.7">1</text>
<text x="368.8" y="245.2">2</text>
<text x="76.6" y="246.6">In</text>
<text x="87.5" y="248.4" transform="rotate(-90 87.5 248.4)">GND</text>
<text x="90.6" y="246.6">Out</text>
<text x="273.1" y="248.7">3</text>
<text x="282.2" y="248.7">4</text>
<text x="345.3" y="248.7">6</text>
<text x="348.8" y="250.5">SCL</text>
<text x="348.8" y="246.9">WP U5</text>
<text x="363.2" y="246.9">A1</text>
<text x="363.2" y="250.5">A2</text>
<text x="368.8" y="248.7">3</text>
<text x="86.1" y="252.8" transform="rotate(-90 86.1 252.8)">1</text>
<text x="345.3" y="252.2">5</text>
<text x="348.8" y="254">SDA</text>
<text x="10.5" y="265.1" transform="rotate(-90 10.5 265.1)">D1, D2 diodes Schottky avec bas Vf exemple: MBR1040VL, MBR120LSFT</text>
</g>
<g font-size="3.2">
<text x="70.2" y="28.4" transform="rotate(-90 70.2 28.4)">A1-B12</text>
<text x="72" y="38.9" transform="rotate(-90 72 38.9)">GND</text>
<text x="50.8" y="57.3" transform="rotate(-90 50.8 57.3)">GND</text>
<text x="49" y="72.3" transform="rotate(-90 49 72.3)">B1-A12</text>
<text x="61.5" y="88.2">1</text>
<text x="77.6" y="88.2">2</text>
<text x="61.3" y="112.9">4</text>
<text x="64.8" y="114.7">GND</text>
<text x="294.1" y="116.4">1</text>
<text x="294.1" y="119.9">2</text>
<text x="297.6" y="118.2">GND</text>
<text x="312.4" y="118.2">GND</text>
<text x="321.2" y="116.4">12</text>
<text x="297.6" y="121.7">GND</text>
<text x="316.8" y="180.3" transform="rotate(-90 316.8 180.3)">1</text>
<text x="320.3" y="180.3" transform="rotate(-90 320.3 180.3)">2</text>
<text x="323.8" y="180.3" transform="rotate(-90 323.8 180.3)">3</text>
<text x="327.4" y="180.3" transform="rotate(-90 327.4 180.3)">4</text>
<text x="84.4" y="187">1</text>
<text x="100.5" y="187">2</text>
<text x="114.4" y="207.8">1</text>
<text x="114.4" y="214.8">3</text>
<text x="114.4" y="211.3">2</text>
<text x="173.9" y="244" transform="rotate(-90 173.9 244)">1</text>
<text x="177.4" y="244" transform="rotate(-90 177.4 244)">2</text>
<text x="181" y="244" transform="rotate(-90 181 244)">3</text>
<text x="360.8" y="254">VSS</text>
<text x="368.8" y="252.2">4</text>
</g>
<g font-size="3.2" fill="#f00">
<text x="119.1" y="104.1">VCC</text>
<text x="127.2" y="102.3">8</text>
<text x="345.3" y="241.7">8</text>
<text x="348.8" y="243.4">VCC</text>
</g>
<g font-size="2.8" fill="#00f">
<text x="162.2" y="83.2" transform="rotate(-90 162.2 83.2)">50</text>
<text x="165.8" y="83.2" transform="rotate(-90 165.8 83.2)">23</text>
<text x="172.8" y="83.2" transform="rotate(-90 172.8 83.2)">45</text>
<text x="178.1" y="83.2" transform="rotate(-90 178.1 83.2)">44</text>
<text x="185.2" y="83.2" transform="rotate(-90 185.2 83.2)">49</text>
<text x="188.7" y="83.2" transform="rotate(-90 188.7 83.2)">42</text>
<text x="192.2" y="83.2" transform="rotate(-90 192.2 83.2)">33</text>
<text x="195.8" y="83.2" transform="rotate(-90 195.8 83.2)">22</text>
<text x="199.3" y="83.2" transform="rotate(-90 199.3 83.2)">10</text>
<text x="202.8" y="81.6" transform="rotate(-90 202.8 81.6)">1</text>
<text x="208.1" y="83.2" transform="rotate(-90 208.1 83.2)">48</text>
<text x="213.4" y="83.2" transform="rotate(-90 213.4 83.2)">43</text>
<text x="163.6" y="92.1" transform="rotate(-90 163.6 92.1)">DVDD</text>
<text x="167.1" y="92.1" transform="rotate(-90 167.1 92.1)">DVDD</text>
<text x="186.5" y="93.2" transform="rotate(-90 186.5 93.2)">IOVDD</text>
<text x="190.1" y="93.2" transform="rotate(-90 190.1 93.2)">IOVDD</text>
<text x="193.6" y="93.2" transform="rotate(-90 193.6 93.2)">IOVDD</text>
<text x="197.1" y="93.2" transform="rotate(-90 197.1 93.2)">IOVDD</text>
<text x="200.6" y="93.2" transform="rotate(-90 200.6 93.2)">IOVDD</text>
<text x="204.2" y="93.2" transform="rotate(-90 204.2 93.2)">IOVDD</text>
<text x="219" y="95.2">USB_DM</text>
<text x="219.6" y="91.6">USB_DP</text>
<text x="231.2" y="90.3">47</text>
<text x="231.2" y="93.8">46</text>
<text x="174.2" y="100.3" transform="rotate(-90 174.2 100.3)">VREG_VOUT</text>
<text x="179.5" y="96" transform="rotate(-90 179.5 96)">VREG_IN</text>
<text x="209.5" y="96.8" transform="rotate(-90 209.5 96.8)">USB_VDD</text>
<text x="214.8" y="98.7" transform="rotate(-90 214.8 98.7)">ADC_AVDD</text>
<text x="146.8" y="106.2">56</text>
<text x="151.3" y="107.5">QSPI_SS</text>
<text x="221.6" y="105.7">GPIO0</text>
<text x="232.7" y="107.9">3</text>
<text x="232.7" y="104.4">2</text>
<text x="146.8" y="111.4">53</text>
<text x="151.3" y="112.8">QSPI_SD0</text>
<text x="221.6" y="112.8">GPIO2</text>
<text x="221.6" y="109.3">GPIO1</text>
<text x="232.7" y="111.4">4</text>
<text x="146.8" y="115">55</text>
<text x="146.8" y="118.5">54</text>
<text x="151.3" y="116.3">QSPI_SD1</text>
<text x="151.3" y="119.9">QSPI_SD2</text>
<text x="221.6" y="119.9">GPIO4</text>
<text x="221.6" y="116.3">GPIO3</text>
<text x="232.7" y="118.5">6</text>
<text x="232.7" y="115">5</text>
<text x="146.8" y="122">51</text>
<text x="151.3" y="123.4">QSPI_SD3</text>
<text x="221.6" y="123.4">GPIO5</text>
<text x="232.7" y="125.6">8</text>
<text x="232.7" y="122">7</text>
<text x="146.8" y="127.3">52</text>
<text x="151.3" y="128.7">QSPI_SCLK</text>
<text x="221.6" y="130.4">GPIO7</text>
<text x="221.6" y="126.9">GPIO6</text>
<text x="232.7" y="129.1">9</text>
<text x="221.6" y="137.5">GPIO9</text>
<text x="221.6" y="134">GPIO8</text>
<text x="231.2" y="136.1">12</text>
<text x="231.2" y="132.6">11</text>
<text x="220.1" y="141">GPIO10</text>
<text x="231.2" y="143.2">14</text>
<text x="231.2" y="139.7">13</text>
<text x="220.1" y="148.1">GPIO12</text>
<text x="220.1" y="144.6">GPIO11</text>
<text x="231.2" y="146.7">15</text>
<text x="146.8" y="153.8">20</text>
<text x="151.3" y="155.1">XIN</text>
<text x="220.1" y="155.1">GPIO14</text>
<text x="220.1" y="151.6">GPIO13</text>
<text x="231.2" y="153.8">17</text>
<text x="231.2" y="150.2">16</text>
<text x="146.8" y="160.8">21</text>
<text x="220.1" y="158.7">GPIO15</text>
<text x="231.2" y="160.8">27</text>
<text x="231.2" y="157.3">18</text>
<text x="151.3" y="162.2">XOUT</text>
<text x="220.1" y="165.7">GPIO17</text>
<text x="220.1" y="162.2">GPIO16</text>
<text x="231.2" y="167.9">29</text>
<text x="231.2" y="164.4">28</text>
<text x="220.1" y="172.8">GPIO19</text>
<text x="220.1" y="169.2">GPIO18</text>
<text x="231.2" y="171.4">30</text>
<text x="146.8" y="178.5">26</text>
<text x="151.3" y="179.8">RUN</text>
<text x="220.1" y="179.8">GPIO21</text>
<text x="220.1" y="176.3">GPIO20</text>
<text x="231.2" y="178.5">32</text>
<text x="231.2" y="174.9">31</text>
<text x="220.1" y="183.4">GPIO22</text>
<text x="231.2" y="185.5">35</text>
<text x="231.2" y="182">34</text>
<text x="220.1" y="190.4">GPIO24</text>
<text x="220.1" y="186.9">GPIO23</text>
<text x="231.2" y="189.1">36</text>
<text x="146.8" y="197.9">25</text>
<text x="146.8" y="194.3">24</text>
<text x="151.3" y="195.7">SWCLK</text>
<text x="220.1" y="193.9">GPIO25</text>
<text x="231.2" y="192.6">37</text>
<text x="151.3" y="199.2">SWD</text>
<text x="211.7" y="201">GPIO26_ADC0</text>
<text x="231.2" y="203.2">39</text>
<text x="231.2" y="199.6">38</text>
<text x="211.7" y="208.1">GPIO28_ADC2</text>
<text x="211.7" y="204.5">GPIO27_ADC1</text>
<text x="231.2" y="206.7">40</text>
<text x="174.2" y="215.9" transform="rotate(-90 174.2 215.9)">TESTEN</text>
<text x="191.8" y="215.9" transform="rotate(-90 191.8 215.9)">GND</text>
<text x="211.7" y="211.6">GPIO29_ADC3</text>
<text x="231.2" y="210.2">41</text>
<text x="172.8" y="220.5" transform="rotate(-90 172.8 220.5)">19</text>
<text x="190.5" y="220.5" transform="rotate(-90 190.5 220.5)">57</text>
</g>
<g font-size="2.5" fill="#838383">
<text x="325.9" y="210">I2C</text>
<text x="324.5" y="227.6">I2C-1</text>
</g>
<g font-size="2.5" fill="#00f">
<text x="344" y="220.8">Revision 1.2 (en mauve):</text>
<text x="344" y="224.4">Correction de l'inv des leds</text>
<text x="194" y="243.8">Revision 1.2 (en mauve):</text>
<text x="195.8" y="247.3">diode de protection</text>
<text x="12.3" y="287.9">Revision 1.2 (en mauve): Ajout d'une seconde diode afin de proteger le port USB en cas d'alimentation provenant du connecteur Neopixel et du USB</text>
<text x="12.3" y="291.4">Revision 1.3 : upgrade a un USB-C + emplacement pour SSD1306</text>
</g>
<g font-size="2.1" fill="#a54b4b">
<text x="321" y="211.4">1</text>
<text x="321" y="214.9">2</text>
<text x="327.9" y="213.1">1</text>
<text x="321" y="218.4">3</text>
<text x="321" y="221.8">4</text>
<text x="327.9" y="216.6">2</text>
<text x="327.9" y="220.1">3</text>
<text x="327.9" y="223.6">4</text>
</g>
</svg>
